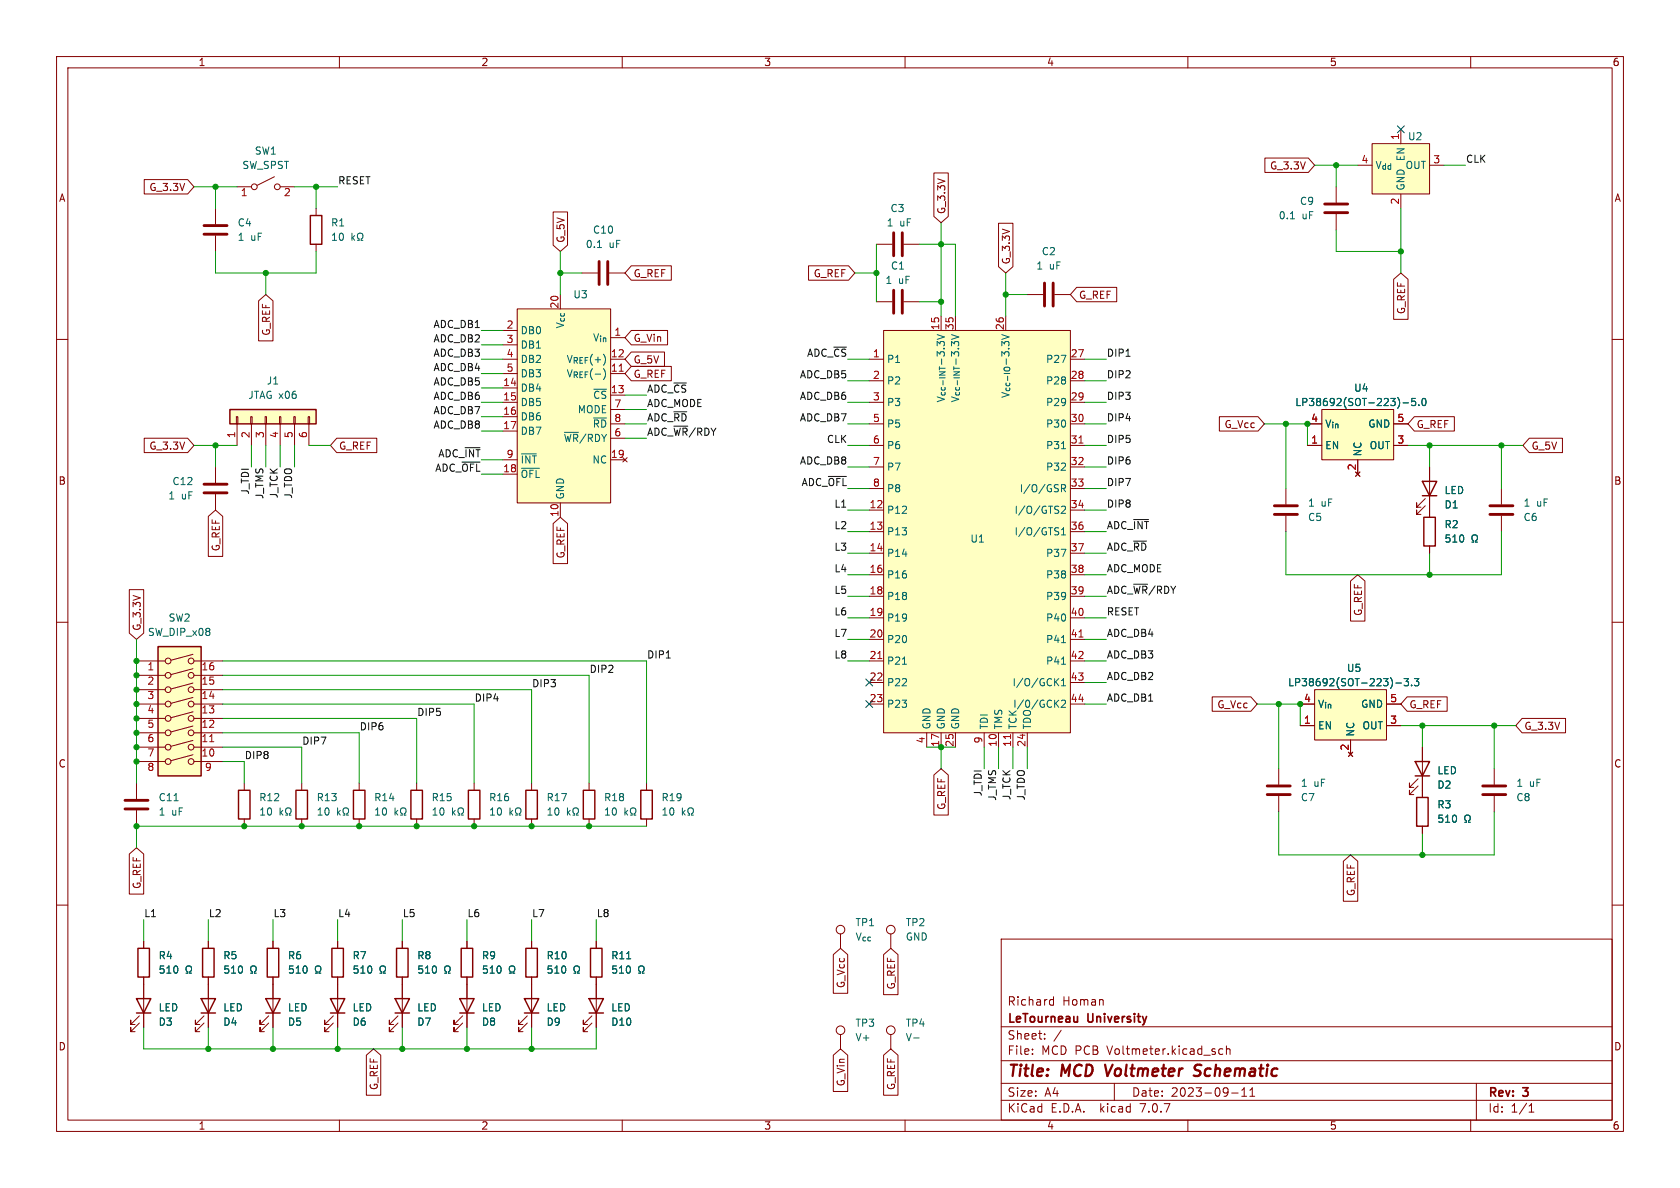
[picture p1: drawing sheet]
<svg xmlns="http://www.w3.org/2000/svg" width="297mm" height="210mm" viewBox="0 0 297 210" stroke-linecap="round" stroke-linejoin="round" font-family="sans-serif">
<g fill="none" stroke="#840000" stroke-width=".18">
<path d="M10 10h277v190h-277zM12 12h273v186h-273zM60 10v2M110 10v2M160 10v2M210 10v2M260 10v2M25.5 31.7h7.7l1.1 1.3-1.1 1.3h-7.7zM38.1 36.8v2.8M41.9 33h2.5M48.5 31.2l-3 1.6M49.5 33h2.6"/>
<path d="M55.9 36.8v1.3M97.8 37.5h2.5v5.8l-1.2 1.2-1.3-1.2zM165.1 30.6h2.5v7.7l-1.2 1.1-1.3-1.1zM176.5 39.5h2.6v7.6l-1.3 1.2-1.3-1.2zM223.6 27.9h7.7l1.1 1.3-1.1 1.3h-7.7zM236.2 33v2.8M236.2 37.8v2.8M240 29.2h2.6M242.6 25.4h10.1v8.9h-10.1zM247.6 22.9v2.5M247.6 34.3v2.5M252.7 29.2h2.6"/>
<path d="M10 60h2M38.1 41.7v2.8M45.7 53.2l1.3-1.1 1.3 1.1v7.1h-2.6zM55.9 43.2v1.3M88.9 58.4h2.5M91.4 54.6h16.5v34.3h-16.5zM99.1 52.1v2.5M102.9 48.3h2.8M107.7 48.3h2.8M107.9 59.7h2.6M111.6 58.4h6.4v2.6h-6.4l-1.1-1.3zM111.6 47h7.1v2.5h-7.1l-1.1-1.2z"/>
<path d="M142.9 47h7.1l1.1 1.3-1.1 1.2h-7.1zM154.9 43.2h2.8M154.9 53.3h2.8M156.2 58.4h33v71.1h-33zM159.8 43.2h2.8M159.8 53.3h2.8M166.4 55.9v2.5M168.9 55.9v2.5M177.8 55.9v2.5M181.6 52.1h2.8M186.4 52.1h2.8M190.3 50.8h7.1v2.5h-7.1l-1.1-1.2z"/>
<path d="M246.4 49.4l1.2-1.1 1.3 1.1v7.1h-2.5zM285 60h2M25.5 77.5h7.7l1.1 1.2-1.1 1.3h-7.7zM41.8 73.7h.2v1.2h-.2zM41.9 74.9v3.8M44.3 73.7h.3v1.2h-.3zM44.4 74.9v3.8M46.9 73.7h.2v1.2h-.2zM47 74.9v3.8M49.4 73.7h.3v1.2h-.3zM49.5 74.9v3.8M51.9 73.7h.3v1.2h-.3z"/>
<path d="M52.1 74.9v3.8M54.5 73.7h.2v1.2h-.2zM54.6 74.9v3.8M59.5 77.5h7.1v2.5h-7.1l-1.1-1.3zM88.9 63.5h2.5M88.9 71.1h2.5M88.9 66h2.5M88.9 68.6h2.5M88.9 73.7h2.5M88.9 76.2h2.5M88.9 61h2.5M107.9 63.5h2.6"/>
<path d="M107.9 74.9h2.6M107.9 66h2.6M107.9 69.9h2.6M107.9 77.5h2.6M107.9 72.4h2.6M111.6 64.8h7.1v2.5h-7.1l-1.1-1.3zM111.6 62.2h5.9v2.6h-5.9l-1.1-1.3zM153.7 63.5h2.5M153.7 67.3h2.5M153.7 71.1h2.5M153.7 74.9h2.5M153.7 78.7h2.5"/>
<path d="M189.2 63.5h2.6M189.2 67.3h2.6M189.2 71.1h2.6M189.2 74.9h2.6M189.2 78.7h2.6M215.6 73.7h6.8l1.1 1.2-1.1 1.3h-6.8zM231.1 74.9h2.6M231.1 78.7h2.6M233.7 72.4h12.7v8.9h-12.7zM246.4 74.9h2.5M246.4 78.7h2.5M250 73.7h7.1v2.5h-7.1l-1.1-1.3z"/>
<path d="M270.4 77.5h5.8v2.5h-5.8l-1.2-1.3zM36.8 91.3l1.3-1.1 1.3 1.1v7.1h-2.6zM38.1 82.6v2.7M38.1 87.4v2.8M88.9 83.8h2.5M88.9 81.3h2.5M97.8 92.6l1.3-1.2 1.2 1.2v7h-2.5zM99.1 88.9v2.5M107.9 81.3h2.6M110.1 80.9l.8 .8M110.9 80.9l-.8 .8M153.7 90.2h2.5"/>
<path d="M153.7 94h2.5M153.7 97.8h2.5M153.7 82.6h2.5M153.7 86.4h2.5M189.2 90.2h2.6M189.2 94h2.6M189.2 97.8h2.6M189.2 82.6h2.6M189.2 86.4h2.6M227.3 86.4v2.8M227.3 91.2v2.8M239.6 83.4l.8 .8"/>
<path d="M240 81.3v2.5M240.4 83.4l-.8 .8M252 89.4l-1.6 1.5v-.7v.7h.8M252 88.1l-1.6 1.6v-.8v.8h.8M252.7 82.6v8.8M252.7 96.5v1.3M265.4 86.4v2.8M265.4 91.2v2.8M10 110h2M22.9 104.2h2.5v7.7l-1.3 1.1-1.2-1.1zM24.1 116.8h5.1M24.1 119.4h5.1"/>
<path d="M34.1 118.2l-3.9 1.1M34.1 115.7l-3.9 1M34.3 116.8h5.1M34.3 119.4h5.1M153.7 101.6h2.5M153.7 105.4h2.5M153.7 109.2h2.5M153.7 113h2.5M153.7 116.8h2.5M189.2 101.6h2.6M189.2 105.4h2.6M189.2 109.2h2.6"/>
<path d="M189.2 113h2.6M189.2 116.8h2.6M238.8 102.7l1.2-1.1 1.3 1.1v7.1h-2.5zM285 110h2M24.1 124.5h5.1M24.1 138.4v2.8M24.1 132.1h5.1M24.1 129.5h5.1M24.1 127h5.1M24.1 121.9h5.1M24.1 134.6h5.1M34.1 133.4l-3.9 1.1"/>
<path d="M34.1 130.9l-3.9 1M34.1 128.3l-3.9 1.1M34.1 125.8l-3.9 1.1M34.1 123.3l-3.9 1M34.1 120.8l-3.9 1M34.3 124.5h5.1M34.3 132.1h5.1M34.3 129.5h5.1M34.3 127h5.1M34.3 121.9h5.1M34.3 134.6h5.1M43.2 138.4v1.3"/>
<path d="M53.3 138.4v1.3M63.5 138.4v1.3M73.7 138.4v1.3M83.8 138.4v1.3M94 138.4v1.3M104.1 138.4v1.3M114.3 138.4v1.3M153.7 120.7h2.5M153.7 124.5h2.5M163.8 129.5v2.6M165.1 137l1.3-1.1 1.2 1.1v7.1h-2.5zM166.4 129.5v2.6"/>
<path d="M168.9 129.5v2.6M174 129.5v2.6M176.5 129.5v2.6M179.1 129.5v2.6M181.6 129.5v2.6M189.2 120.7h2.6M189.2 124.5h2.6M214.3 123.2h6.8l1.1 1.3-1.1 1.2h-6.8zM226.1 135.9v2.8M229.9 124.5h2.5M229.9 128.3h2.5M232.4 121.9h12.7v8.9h-12.7z"/>
<path d="M238.4 133l.7 .7M238.8 130.8v2.6M239.1 133l-.7 .7M245.1 124.5h2.5M245.1 128.3h2.5M248.8 123.2h7v2.5h-7l-1.2-1.2zM250.7 138.9l-1.5 1.6v-.8v.8h.7M250.7 137.7l-1.5 1.5v-.8v.8h.7M251.5 132.1v8.9M264.2 135.9v2.8M269.1 127h7.7v2.5h-7.7l-1.1-1.2zM10 160h2"/>
<path d="M22.9 151l1.2-1.1 1.3 1.1v7.1h-2.5zM24.1 143.3v2.8M43.2 144.8v1.3M53.3 144.8v1.3M63.5 144.8v1.3M73.7 144.8v1.3M83.8 144.8v1.3M94 144.8v1.3M104.1 144.8v1.3M114.3 144.8v1.3M226.1 140.7v2.8M237.5 152.2l1.3-1.1 1.2 1.1v7.1h-2.5z"/>
<path d="M251.5 146.1v1.2M264.2 140.7v2.8M285 160h2M24.6 179.6l-1.5 1.5v-.8v.8h.8M25.4 166.4v1.2M25.4 172.7v8.9M36.1 179.6l-1.6 1.5v-.8v.8h.8M36.8 166.4v1.2M36.8 172.7v8.9M47.5 179.6l-1.5 1.5v-.8v.8h.7M48.3 166.4v1.2M48.3 172.7v8.9"/>
<path d="M58.9 179.6l-1.5 1.5v-.8v.8h.8M59.7 166.4v1.2M59.7 172.7v8.9M70.4 179.6l-1.6 1.5v-.8v.8h.8M71.1 166.4v1.2M71.1 172.7v8.9M81.8 179.6l-1.5 1.5v-.8v.8h.7M82.5 166.4v1.2M82.5 172.7v8.9M93.2 179.6l-1.5 1.5v-.8v.8h.8M94 166.4v1.2M94 172.7v8.9"/>
<path d="M104.6 179.6l-1.5 1.5v-.8v.8h.8M105.4 166.4v1.2M105.4 172.7v8.9M147.3 168.8l1.3-1.2 1.3 1.2v6.8h-2.6zM148.6 165.1v2.5M156.2 168.8l1.3-1.2 1.3 1.2v7h-2.6zM157.5 165.1v2.5M177 166h108v32h-108zM185.7 177.6h.5M185.7 176.8h.5M186.2 176.2v1.5M24.6 180.8l-1.5 1.6v-.8v.8h.8"/>
<path d="M36.1 180.8l-1.6 1.6v-.8v.8h.8M47.5 180.8l-1.5 1.6v-.8v.8h.7M58.9 180.8l-1.5 1.6v-.8v.8h.8M60 198v2M64.8 186.5l1.2-1.1 1.3 1.1v7.1h-2.5zM70.4 180.8l-1.6 1.6v-.8v.8h.8M81.8 180.8l-1.5 1.6v-.8v.8h.7M93.2 180.8l-1.5 1.6v-.8v.8h.8M104.6 180.8l-1.5 1.6v-.8v.8h.8M110 198v2M147.3 186.5l1.3-1.1 1.3 1.1v6.4h-2.6zM148.6 182.9v2.5"/>
<path d="M156.2 186.5l1.3-1.1 1.3 1.1v7.1h-2.6zM157.5 182.9v2.5M160 198v2M177 194.5h108M177 191.5h108M177 187.5h108M177 181.5h108M182.5 186.3v.1M182.5 185.5v.1M184.7 183.6v.1M184.7 182.8v.1M187.6 182.1l-1.3 2"/>
<path d="M197 191.5v3M210 198v2M216.2 185.5l-.5-.1-.2 .3v.4l.1 .2h.6M216.8 185.5l.2-.1 .4 .1 .1 .9M216.8 184.9v1.5M217.7 193.2h1.2M219.5 193.8h.9M219.5 192.7l.5-.4v1.5M221 193.8h.8M221 192.7l.4-.4v1.5M260 198v2M261 191.5v6.5"/>
<path d="M270.3 196.6h.9M270.3 195.5l.4-.4v1.5"/>
<circle cx="45" cy="33" r=".51"/>
<circle cx="49" cy="33" r=".51"/>
<circle cx="29.7" cy="119.4" r=".51"/>
<circle cx="29.7" cy="116.8" r=".51"/>
<circle cx="33.8" cy="116.8" r=".51"/>
<circle cx="33.8" cy="119.4" r=".51"/>
<circle cx="29.7" cy="124.5" r=".51"/>
<circle cx="29.7" cy="121.9" r=".51"/>
<circle cx="29.7" cy="127" r=".51"/>
<circle cx="29.7" cy="134.6" r=".51"/>
<circle cx="29.7" cy="129.5" r=".51"/>
<circle cx="29.7" cy="132.1" r=".51"/>
<circle cx="33.8" cy="124.5" r=".51"/>
<circle cx="33.8" cy="121.9" r=".51"/>
<circle cx="33.8" cy="127" r=".51"/>
<circle cx="33.8" cy="134.6" r=".51"/>
<circle cx="33.8" cy="132.1" r=".51"/>
<circle cx="33.8" cy="129.5" r=".51"/>
<circle cx="148.6" cy="164.3" r=".76"/>
<circle cx="157.5" cy="164.3" r=".76"/>
<circle cx="148.6" cy="182.1" r=".76"/>
<circle cx="157.5" cy="182.1" r=".76"/>
</g>
<path d="M195.4 188.2l.4 2M212.1 190a.85 .85 0 0 1-1.1 .1M212.1 188.2l-.7 .1a.46 .46 0 0 0-.2 .5 .46 .46 0 0 0 .3 .4l.6 .2" fill="none" stroke="#840000" stroke-width=".4"/>
<g fill="none" stroke="#840000" stroke-width=".51">
<path d="M36.1 39.9h4M234.2 37.6h4.1M234.2 36.1h4.1M36.1 41.4h4M105.9 46.2v4.1M107.4 46.2v4.1M158 41.1v4.1M158 51.3v4.1M159.5 41.1v4.1M159.5 51.3v4.1M184.7 50v4.1M186.2 50v4.1"/>
<path d="M36.1 87.1h4M36.1 85.6h4M225.3 90.9h4.1M225.3 89.4h4.1M263.4 90.9h4.1M263.4 89.4h4.1M224 138.9h4.1M262.1 138.9h4.1M22.1 143h4.1M22.1 141.5h4.1M224 140.5h4.1M262.1 140.5h4.1"/>
</g>
<g fill="none" stroke="#006464" stroke-width=".18">
<path d="M228.1 38.7h.8M62.2 41.2v1.3M62.3 42l.4 .5M62.7 41.6l-.5 .5M63.2 42.5h.3v-.3a.54 .54 0 0 1-.3-.7 .54 .54 0 0 1 .8-.2 .58 .58 0 0 1-.1 .9v.3h.3M105.6 43.8h.7M187.7 79.3h.7M248 71.2h1M250.2 70.4h-.6v.6l.1-.1 .5 .1 .1 .2-.1 .4-.2 .1-.4-.1M250.8 71.6v.1M251.5 70.6l.2-.2a.68 .68 0 0 1 .4 .7 .68 .68 0 0 1-.4 .6l-.2-.1-.1-.4zM92.2 82.8h3.2"/>
<path d="M92.2 80.2h2.6M186.9 94l.3 .2-.3 .4M187 93.3l.2 .1M187.7 86.3h.6l.1-.2-.1-.3-.6-.1v1.2M187.7 89.6l.4-.1 .3 .3-.8 .9h.8M187.7 94.6h.7M187.7 93.7l.3-.4v1.3M188 86.3l.4 .6M260.2 95.8h.3v-.2a.54 .54 0 0 1-.2-.8 .54 .54 0 0 1 .7-.2 .59 .59 0 0 1-.1 1v.2h.3M159.5 117.4h.8M187.2 120l-.8 .7M187.7 117.4h.7"/>
<path d="M187.7 113.6h.7M248.2 120h.8l-.4 .4 .4 .2v.5l-.2 .1-.6-.1M250 120h.8l-.4 .4 .4 .2v.5l-.2 .1-.6-.1M186.6 120.5l.6 .7M186.6 124.3l.6 .7M187.2 123.8l-.8 .7M187.7 123.9l.4-.1 .3 .3-.8 .9h.8M187.7 120.3l.3-.3v1.2M187.7 121.2h.7M246.8 120.7h.9M249.6 121.1v.1M30.8 141.5h.7"/>
<path d="M49.5 142.8v1.3M49.6 143.6l.4 .5M50 143.2l-.5 .5M50.5 144.1h.3v-.3a.54 .54 0 0 1-.3-.7 .54 .54 0 0 1 .8-.2 .58 .58 0 0 1-.1 .9v.3h.3M59.7 142.8v1.3M59.8 143.6l.4 .5M60.2 143.2l-.5 .5M60.6 144.1h.4v-.3a.54 .54 0 0 1-.3-.7 .54 .54 0 0 1 .7-.2 .58 .58 0 0 1-.1 .9v.3h.3M69.8 142.8v1.3M70 143.6l.3 .5M70.3 143.2l-.5 .5M70.8 144.1h.3v-.3a.54 .54 0 0 1-.3-.7 .54 .54 0 0 1 .8-.2 .58 .58 0 0 1-.1 .9v.3h.3"/>
<path d="M80 142.8v1.3M80.1 143.6l.4 .5M80.5 143.2l-.5 .5M81 144.1h.3v-.3a.54 .54 0 0 1-.3-.7 .54 .54 0 0 1 .8-.2 .58 .58 0 0 1-.2 .9v.3h.3M90.2 142.8v1.3M90.3 143.6l.3 .5M90.6 143.2l-.4 .5M91.1 144.1h.3v-.3a.54 .54 0 0 1-.2-.7 .54 .54 0 0 1 .7-.2 .58 .58 0 0 1-.1 .9v.3h.3M100.3 142.8v1.3M100.4 143.6l.4 .5M100.8 143.2l-.5 .5M101.3 144.1h.3v-.3a.54 .54 0 0 1-.3-.7 .54 .54 0 0 1 .8-.2 .58 .58 0 0 1-.1 .9v.3h.3"/>
<path d="M110.5 142.8v1.3M110.6 143.6l.4 .5M111 143.2l-.5 .5M111.4 144.1h.4v-.3a.54 .54 0 0 1-.3-.7 .54 .54 0 0 1 .7-.2 .58 .58 0 0 1-.1 .9v.3h.3M120.6 142.8v1.3M120.8 143.6l.3 .5M121.1 143.2l-.5 .5M121.6 144.1h.3v-.3a.54 .54 0 0 1-.3-.7 .54 .54 0 0 1 .8-.2 .58 .58 0 0 1-.1 .9v.3h.3M259 145.4h.3v-.3a.54 .54 0 0 1-.3-.7 .54 .54 0 0 1 .7-.2 .59 .59 0 0 1-.1 .9v.3h.3M32.9 172h.3v-.2a.54 .54 0 0 1-.3-.8 .54 .54 0 0 1 .8-.2 .58 .58 0 0 1-.1 1v.2h.3M44.3 172h.3v-.2a.54 .54 0 0 1-.2-.8 .54 .54 0 0 1 .7-.2 .58 .58 0 0 1-.1 1v.2h.3M55.7 172h.4v-.2a.54 .54 0 0 1-.3-.8 .54 .54 0 0 1 .7-.2 .58 .58 0 0 1-.1 1v.2h.3"/>
<path d="M67.2 172h.3v-.2a.54 .54 0 0 1-.3-.8 .54 .54 0 0 1 .8-.2 .58 .58 0 0 1-.2 1v.2h.3M78.6 172h.3v-.2a.54 .54 0 0 1-.3-.8 .54 .54 0 0 1 .8-.2 .58 .58 0 0 1-.1 1v.2h.3M90 172h.3v-.2a.54 .54 0 0 1-.2-.8 .54 .54 0 0 1 .7-.2 .58 .58 0 0 1-.1 1v.2h.3M101.5 172h.3v-.2a.54 .54 0 0 1-.3-.8 .54 .54 0 0 1 .8-.2 .58 .58 0 0 1-.2 1v.2h.3M110.8 169.5h.7M112.9 172h.3v-.2a.54 .54 0 0 1-.3-.8 .54 .54 0 0 1 .8-.2 .58 .58 0 0 1-.1 1v.2h.3M161.5 183.5h1"/>
</g>
<g fill="#ffffc2" stroke="#ffffc2" stroke-width=".18">
<path d="M156.2 58.4h33v71.1h-33z"/>
<path d="M27.9 114.3h7.7v22.9h-7.7z"/>
<path d="M232.4 121.9h12.7v8.9h-12.7z"/>
<path d="M40.6 72.4h15.3v2.5h-15.3z"/>
<path d="M91.4 54.6h16.5v34.3h-16.5z"/>
<path d="M242.6 25.4h10.1v8.9h-10.1z"/>
<path d="M233.7 72.4h12.7v8.9h-12.7z"/>
</g>
<path d="M109.5 65.6h.7M190.7 78.3h.8M155.2 116.4h.7M190.7 112.6h.8M37.1 131.1h.7M178.7 129.8v.8" fill="none" stroke="#a90000" stroke-width=".18"/>
<g fill="none" stroke="#840000" stroke-width=".25">
<path d="M54.9 38.1h2v5.1h-2zM40.6 72.4h15.3v2.5h-15.3zM251.5 85.1h2.5l-1.3 2.5zM251.5 87.6h2.5M251.7 91.4h2v5.1h-2zM27.9 114.3h7.7v22.9h-7.7zM42.2 139.7h2v5.1h-2zM52.3 139.7h2.1v5.1h-2.1zM62.5 139.7h2v5.1h-2zM72.6 139.7h2.1v5.1h-2.1zM82.8 139.7h2v5.1h-2zM93 139.7h2v5.1h-2z"/>
<path d="M103.1 139.7h2.1v5.1h-2.1zM113.3 139.7h2v5.1h-2zM250.2 134.6h2.5l-1.2 2.6zM250.2 137.2h2.5M250.4 141h2.1v5.1h-2.1zM24.1 176.5h2.6l-1.3 2.6zM24.1 179.1h2.6M24.4 167.6h2v5.1h-2zM35.6 176.5h2.5l-1.3 2.6zM35.6 179.1h2.5M35.8 167.6h2v5.1h-2zM47 176.5h2.5l-1.2 2.6z"/>
<path d="M47 179.1h2.5M47.2 167.6h2.1v5.1h-2.1zM58.4 176.5h2.6l-1.3 2.6zM58.4 179.1h2.6M58.7 167.6h2v5.1h-2zM69.8 176.5h2.6l-1.3 2.6zM69.8 179.1h2.6M70.1 167.6h2v5.1h-2zM81.3 176.5h2.5l-1.3 2.6zM81.3 179.1h2.5M81.5 167.6h2.1v5.1h-2.1zM92.7 176.5h2.5l-1.2 2.6z"/>
<path d="M92.7 179.1h2.5M93 167.6h2v5.1h-2zM104.1 176.5h2.6l-1.3 2.6zM104.1 179.1h2.6M104.4 167.6h2v5.1h-2z"/>
</g>
<path d="M199.1 63h.7M81.7 81.7h3.2M146.4 84.2h3.2M117.8 116.3h.7" fill="none" stroke="#0f0f0f" stroke-width=".18"/>
<g fill="none" stroke="#009600" stroke-width=".18">
<path d="M34.3 33h7.6M38.1 33v3.8M52.1 33h7.6M55.9 33v3.8M166.4 39.4v16.5M232.4 29.2h7.6M236.2 29.2v3.8M247.6 36.8v11.5M255.3 29.2h3.8M38.1 44.5v3.8h17.8v-3.8M47 48.3v3.8M85.1 58.4h3.8"/>
<path d="M99.1 48.3h3.8M99.1 44.5v7.6M151.1 48.3h3.8M154.9 43.2v10.1M162.6 43.2h6.3v12.7M162.6 53.3h3.8M177.8 48.3v7.6M177.8 52.1h3.8M236.2 40.6v3.9h11.4M34.3 78.7h7.6M38.1 78.7v3.9M44.4 78.7v3.9"/>
<path d="M47 78.7v3.9M49.5 78.7v3.9M52.1 78.7v3.9M54.6 78.7h3.8M85.1 63.5h3.8M85.1 66h3.8M85.1 71.1h3.8M85.1 68.6h3.8M85.1 76.2h3.8M85.1 73.7h3.8M85.1 61h3.8M110.5 74.9h3.8"/>
<path d="M110.5 77.5h3.8M110.5 69.9h3.8M110.5 72.4h3.8M149.9 63.5h3.8M149.9 71.1h3.8M149.9 74.9h3.8M149.9 78.7h3.8M149.9 67.3h3.8M191.8 63.5h3.8M191.8 71.1h3.8M191.8 74.9h3.8M191.8 78.7h3.8"/>
<path d="M191.8 67.3h3.8M223.5 74.9h7.6v3.8M227.3 74.9v11.5M248.9 78.7h20.3M252.7 78.7v3.9M265.4 78.7v7.7M85.1 81.3h3.8M85.1 83.8h3.8M149.9 97.8h3.8M149.9 86.4h3.8M149.9 82.6h3.8M149.9 94h3.8"/>
<path d="M149.9 90.2h3.8M191.8 97.8h3.8M191.8 86.4h3.8M191.8 82.6h3.8M191.8 94h3.8M191.8 90.2h3.8M227.3 94v7.6h38.1v-7.6M252.7 97.8v3.8M24.1 113v25.4M39.4 116.8h74.9v21.6M39.4 119.4h64.7v19M149.9 101.6h3.8"/>
<path d="M149.9 105.4h3.8M149.9 116.8h3.8M149.9 113h3.8M149.9 109.2h3.8M191.8 101.6h3.8M191.8 105.4h3.8M191.8 116.8h3.8M191.8 113h3.8M191.8 109.2h3.8M39.4 127h34.3v11.4M39.4 121.9h54.6v16.5M39.4 124.5h44.4v13.9"/>
<path d="M39.4 129.5h24.1v8.9M39.4 132.1h13.9v6.3M39.4 134.6h3.8v3.8M163.8 132.1h5.1M166.4 132.1v3.8M174 132.1v3.8M176.5 132.1v3.8M179.1 132.1v3.8M181.6 132.1v3.8M191.8 124.5h3.8M191.8 120.7h3.8M222.2 124.5h7.7v3.8"/>
<path d="M226.1 124.5v11.4M247.6 128.3h20.4M251.5 128.3v3.8M264.2 128.3v7.6M114.3 146.1h-90.2v3.8M226.1 143.5v7.6h38.1v-7.6M251.5 147.3v3.8M25.4 162.6v3.8M36.8 162.6v3.8M48.3 162.6v3.8M59.7 162.6v3.8M71.1 162.6v3.8"/>
<path d="M82.5 162.6v3.8M94 162.6v3.8M105.4 162.6v3.8M25.4 181.6v3.8h80v-3.8M36.8 181.6v3.8M48.3 181.6v3.8M59.7 181.6v3.8M71.1 181.6v3.8M82.5 181.6v3.8M94 181.6v3.8"/>
</g>
<path d="M247 22.3l1.3 1.2M248.3 22.3l-1.3 1.2M153.1 123.9l1.2 1.2M153.1 120l1.2 1.3M154.3 123.9l-1.2 1.2M154.3 120l-1.2 1.3" fill="none" stroke="#000084" stroke-width=".18"/>
<g fill="#009600" stroke="#009600" stroke-width=".18">
<circle cx="36.8" cy="185.4" r=".46"/>
<circle cx="24.1" cy="134.6" r=".46"/>
<circle cx="24.1" cy="132.1" r=".46"/>
<circle cx="48.3" cy="185.4" r=".46"/>
<circle cx="24.1" cy="146.1" r=".46"/>
<circle cx="38.1" cy="33" r=".46"/>
<circle cx="99.1" cy="48.3" r=".46"/>
<circle cx="47" cy="48.3" r=".46"/>
<circle cx="55.9" cy="33" r=".46"/>
<circle cx="83.8" cy="146.1" r=".46"/>
<circle cx="73.7" cy="146.1" r=".46"/>
<circle cx="94" cy="146.1" r=".46"/>
<circle cx="53.3" cy="146.1" r=".46"/>
<circle cx="43.2" cy="146.1" r=".46"/>
<circle cx="63.5" cy="146.1" r=".46"/>
<circle cx="24.1" cy="124.5" r=".46"/>
<circle cx="24.1" cy="119.4" r=".46"/>
<circle cx="24.1" cy="121.9" r=".46"/>
<circle cx="24.1" cy="116.8" r=".46"/>
<circle cx="38.1" cy="78.7" r=".46"/>
<circle cx="24.1" cy="127" r=".46"/>
<circle cx="24.1" cy="129.5" r=".46"/>
<circle cx="82.5" cy="185.4" r=".46"/>
<circle cx="94" cy="185.4" r=".46"/>
<circle cx="71.1" cy="185.4" r=".46"/>
<circle cx="59.7" cy="185.4" r=".46"/>
<circle cx="247.6" cy="44.5" r=".46"/>
<circle cx="236.2" cy="29.2" r=".46"/>
<circle cx="227.3" cy="74.9" r=".46"/>
<circle cx="231.1" cy="74.9" r=".46"/>
<circle cx="252.7" cy="78.7" r=".46"/>
<circle cx="265.4" cy="78.7" r=".46"/>
<circle cx="166.4" cy="53.3" r=".46"/>
<circle cx="154.9" cy="48.3" r=".46"/>
<circle cx="177.8" cy="52.1" r=".46"/>
<circle cx="166.4" cy="43.2" r=".46"/>
<circle cx="229.9" cy="124.5" r=".46"/>
<circle cx="226.1" cy="124.5" r=".46"/>
<circle cx="251.5" cy="128.3" r=".46"/>
<circle cx="252.7" cy="101.6" r=".46"/>
<circle cx="264.2" cy="128.3" r=".46"/>
<circle cx="251.5" cy="151.1" r=".46"/>
<circle cx="104.1" cy="146.1" r=".46"/>
<circle cx="166.4" cy="132.1" r=".46"/>
</g>
<g font-size="2.8" fill="#840000">
<text x="178" y="190.9">Title:</text>
<text x="187.7" y="190.9">MCD</text>
<text x="196.3" y="190.9">Voltmeter</text>
<text x="212.8" y="190.9">Schematic</text>
</g>
<g font-size="2.1" fill="#840000">
<text x="178" y="178">Richard</text>
<text x="187.8" y="178">Homan</text>
<text x="178" y="184">Sheet:</text>
<text x="178" y="181.2">LeTourneau</text>
<text x="192.4" y="181.2">University</text>
<text x="178" y="186.7">File:</text>
<text x="184.1" y="186.7">MCD PCB</text>
<text x="195.9" y="186.7">Voltmeter.kicad_sch</text>
<text x="178" y="196.9">KiCad</text>
<text x="178" y="194.1">Size:</text>
<text x="184.7" y="194.1">A4</text>
<text x="185.7" y="196.9">E.D.A.</text>
<text x="194.6" y="196.9">kicad</text>
<text x="200" y="194.1">Date:</text>
<text x="201.8" y="196.9">7.0.7</text>
<text x="207" y="194.1">2023-09-11</text>
<text x="263" y="194.3">Rev:</text>
<text x="263" y="196.9">Id:</text>
<text x="267.1" y="196.9">1/1</text>
<text x="269.4" y="194.3">3</text>
</g>
<g font-size="1.8" fill="#840000">
<text x="35" y="11.9">1</text>
<text x="85" y="11.9">2</text>
<text x="135" y="11.9">3</text>
<text x="185" y="11.9">4</text>
<text x="235" y="11.9">5</text>
<text x="285" y="11.9">6</text>
<text x="10.3" y="35.9">A</text>
<text x="26.3" y="34">G_3.3V</text>
<text x="224.4" y="30.2">G_3.3V</text>
<text x="285.3" y="35.9">A</text>
<text x="167.3" y="37.9" transform="rotate(-90 167.3 37.9)">G_3.3V</text>
<text x="100" y="43" transform="rotate(-90 100 43)">G_5V</text>
<text x="178.8" y="46.8" transform="rotate(-90 178.8 46.8)">G_3.3V</text>
<text x="111.9" y="49.2">G_REF</text>
<text x="143.8" y="49.2">G_REF</text>
<text x="190.7" y="53">G_REF</text>
<text x="47.9" y="59.4" transform="rotate(-90 47.9 59.4)">G_REF</text>
<text x="248.6" y="55.6" transform="rotate(-90 248.6 55.6)">G_REF</text>
<text x="111.9" y="60.6">G_Vin</text>
<text x="111.9" y="64.5">G_5V</text>
<text x="111.9" y="67">G_REF</text>
<text x="216.4" y="75.9">G_Vcc</text>
<text x="250.3" y="75.9">G_REF</text>
<text x="26.3" y="79.7">G_3.3V</text>
<text x="59.8" y="79.7">G_REF</text>
<text x="270.7" y="79.7">G_5V</text>
<text x="10.3" y="85.9">B</text>
<text x="285.3" y="85.9">B</text>
<text x="39.1" y="97.5" transform="rotate(-90 39.1 97.5)">G_REF</text>
<text x="100" y="98.8" transform="rotate(-90 100 98.8)">G_REF</text>
<text x="25.1" y="111.6" transform="rotate(-90 25.1 111.6)">G_3.3V</text>
<text x="241" y="109" transform="rotate(-90 241 109)">G_REF</text>
<text x="215.1" y="125.4">G_Vcc</text>
<text x="249.1" y="125.4">G_REF</text>
<text x="269.4" y="129.2">G_3.3V</text>
<text x="10.3" y="135.9">C</text>
<text x="285.3" y="135.9">C</text>
<text x="167.3" y="143.3" transform="rotate(-90 167.3 143.3)">G_REF</text>
<text x="25.1" y="157.2" transform="rotate(-90 25.1 157.2)">G_REF</text>
<text x="239.7" y="158.5" transform="rotate(-90 239.7 158.5)">G_REF</text>
<text x="149.5" y="174.8" transform="rotate(-90 149.5 174.8)">G_Vcc</text>
<text x="158.4" y="175" transform="rotate(-90 158.4 175)">G_REF</text>
<text x="10.3" y="185.9">D</text>
<text x="285.3" y="185.9">D</text>
<text x="67" y="192.8" transform="rotate(-90 67 192.8)">G_REF</text>
<text x="149.5" y="192.1" transform="rotate(-90 149.5 192.1)">G_Vin</text>
<text x="158.4" y="192.8" transform="rotate(-90 158.4 192.8)">G_REF</text>
<text x="35" y="199.9">1</text>
<text x="85" y="199.9">2</text>
<text x="135" y="199.9">3</text>
<text x="185" y="199.9">4</text>
<text x="235" y="199.9">5</text>
<text x="285" y="199.9">6</text>
</g>
<g font-size="1.8" fill="#006464">
<text x="45" y="27.5">SW1</text>
<text x="248.5" y="28.6" transform="rotate(-90 248.5 28.6)">EN</text>
<text x="248.8" y="25">U2</text>
<text x="42.7" y="30.1">SW_SPST</text>
<text x="243.1" y="30.1">V_{dd}OUT</text>
<text x="248.5" y="33.8" transform="rotate(-90 248.5 33.8)">GND</text>
<text x="41.9" y="40.2">C4</text>
<text x="58.4" y="40.2">R1</text>
<text x="104.7" y="41.5">C10</text>
<text x="156.7" y="40.2">1</text>
<text x="157.3" y="37.7">C3</text>
<text x="159" y="40.2">uF</text>
<text x="226" y="39">0.1</text>
<text x="229.7" y="36.4">C9</text>
<text x="230.2" y="39">uF</text>
<text x="41.9" y="42.8">1</text>
<text x="44.3" y="42.8">uF</text>
<text x="58.4" y="42.8">10</text>
<text x="103.5" y="44">0.1</text>
<text x="107.7" y="44">uF</text>
<text x="157.4" y="47.9">C1</text>
<text x="183.1" y="47.9">1</text>
<text x="184.1" y="45.3">C2</text>
<text x="185.5" y="47.9">uF</text>
<text x="101.3" y="52.9">U3</text>
<text x="156.4" y="50.4">1</text>
<text x="158.8" y="50.4">uF</text>
<text x="91.9" y="59.3">DB0</text>
<text x="99.9" y="58.2" transform="rotate(-90 99.9 58.2)">V_{cc}</text>
<text x="91.9" y="61.8">DB1</text>
<text x="91.9" y="64.4">DB2</text>
<text x="100.1" y="64.4">V_{REF}(+)</text>
<text x="104.7" y="60.6">V_{in}</text>
<text x="156.7" y="64.4">P1</text>
<text x="184.8" y="64.4">P27</text>
<text x="43.8" y="70.7">JTAG x06</text>
<text x="47.1" y="68.2">J1</text>
<text x="91.9" y="69.4">DB4</text>
<text x="91.9" y="72">DB5</text>
<text x="91.9" y="66.9">DB3</text>
<text x="100.1" y="66.9">V_{REF}(-)</text>
<text x="104.8" y="70.7">~{CS}</text>
<text x="156.7" y="68.2">P2</text>
<text x="156.7" y="72">P3</text>
<text x="167.2" y="71.2" transform="rotate(-90 167.2 71.2)">V_{cc-INT}-3.3V</text>
<text x="169.8" y="71.2" transform="rotate(-90 169.8 71.2)">V_{cc-INT}-3.3V</text>
<text x="178.7" y="70.5" transform="rotate(-90 178.7 70.5)">V_{cc-IO}-3.3V</text>
<text x="184.8" y="68.2">P28</text>
<text x="184.8" y="72">P29</text>
<text x="228.9" y="72">LP38692(SOT-223)-5.0</text>
<text x="239.3" y="69.4">U4</text>
<text x="91.9" y="74.5">DB6</text>
<text x="91.9" y="77.1">DB7</text>
<text x="102" y="73.3">MODE</text>
<text x="104.7" y="75.8">~{RD}</text>
<text x="156.7" y="75.8">P5</text>
<text x="184.8" y="75.8">P30</text>
<text x="234.2" y="75.8">V_{in}</text>
<text x="241.8" y="75.8">GND</text>
<text x="91.9" y="82.1">~{INT}</text>
<text x="99.6" y="78.3">~{WR}/RDY</text>
<text x="104.6" y="82.1">NC</text>
<text x="156.7" y="79.6">P6</text>
<text x="156.7" y="83.4">P7</text>
<text x="184.8" y="79.6">P31</text>
<text x="184.8" y="83.4">P32</text>
<text x="234.2" y="79.6">EN</text>
<text x="240.9" y="80.8" transform="rotate(-90 240.9 80.8)">NC</text>
<text x="242" y="79.6">OUT</text>
<text x="29.7" y="88.5">1</text>
<text x="30.4" y="86">C12</text>
<text x="32" y="88.5">uF</text>
<text x="91.9" y="84.7">~{OFL}</text>
<text x="99.9" y="88.4" transform="rotate(-90 99.9 88.4)">GND</text>
<text x="156.7" y="87.2">P8</text>
<text x="180.2" y="87.2">I/O/GSR</text>
<text x="231.1" y="89.8">1</text>
<text x="233.5" y="89.8">uF</text>
<text x="255.3" y="87.5">LED</text>
<text x="269.3" y="89.8">1</text>
<text x="271.6" y="89.8">uF</text>
<text x="156.7" y="91">P12</text>
<text x="156.7" y="94.8">P13</text>
<text x="179.3" y="91">I/O/GTS2</text>
<text x="179.3" y="94.8">I/O/GTS1</text>
<text x="231.1" y="92.3">C5</text>
<text x="255.3" y="90.1">D1</text>
<text x="255.3" y="93.6">R2</text>
<text x="269.3" y="92.3">C6</text>
<text x="156.7" y="98.7">P14</text>
<text x="171.5" y="96.1">U1</text>
<text x="184.8" y="98.7">P37</text>
<text x="255.3" y="96.1">510</text>
<text x="156.7" y="102.5">P16</text>
<text x="156.7" y="106.3">P18</text>
<text x="184.8" y="102.5">P38</text>
<text x="184.8" y="106.3">P39</text>
<text x="26.1" y="112.6">SW_DIP_x08</text>
<text x="29.7" y="110.1">SW2</text>
<text x="156.7" y="110.1">P19</text>
<text x="156.7" y="113.9">P20</text>
<text x="184.8" y="110.1">P40</text>
<text x="184.8" y="113.9">P41</text>
<text x="156.7" y="117.7">P21</text>
<text x="184.8" y="117.7">P41</text>
<text x="238" y="119">U5</text>
<text x="156.7" y="121.5">P22</text>
<text x="156.7" y="125.3">P23</text>
<text x="178.9" y="121.5">I/O/GCK1</text>
<text x="179" y="125.3">I/0/GCK2</text>
<text x="227.6" y="121.5">LP38692(SOT-223)-3.3</text>
<text x="232.9" y="125.3">V_{in}</text>
<text x="240.5" y="125.3">GND</text>
<text x="164.7" y="129" transform="rotate(-90 164.7 129)">GND</text>
<text x="167.2" y="129" transform="rotate(-90 167.2 129)">GND</text>
<text x="169.8" y="129" transform="rotate(-90 169.8 129)">GND</text>
<text x="174.9" y="129" transform="rotate(-90 174.9 129)">TDI</text>
<text x="177.4" y="129" transform="rotate(-90 177.4 129)">TMS</text>
<text x="179.9" y="129" transform="rotate(-90 179.9 129)">TCK</text>
<text x="182.5" y="129" transform="rotate(-90 182.5 129)">TDO</text>
<text x="232.9" y="129.1">EN</text>
<text x="239.6" y="130.3" transform="rotate(-90 239.6 130.3)">NC</text>
<text x="240.8" y="129.1">OUT</text>
<text x="254" y="137.1">LED</text>
<text x="27.9" y="141.8">C11</text>
<text x="45.7" y="141.8">R12</text>
<text x="55.9" y="141.8">R13</text>
<text x="66" y="141.8">R14</text>
<text x="76.2" y="141.8">R15</text>
<text x="86.4" y="141.8">R16</text>
<text x="96.5" y="141.8">R17</text>
<text x="106.7" y="141.8">R18</text>
<text x="116.8" y="141.8">R19</text>
<text x="229.9" y="141.8">C7</text>
<text x="229.9" y="139.3">1</text>
<text x="232.3" y="139.3">uF</text>
<text x="254" y="139.6">D2</text>
<text x="254" y="143.1">R3</text>
<text x="268" y="141.8">C8</text>
<text x="268" y="139.3">1</text>
<text x="270.4" y="139.3">uF</text>
<text x="27.9" y="144.4">1</text>
<text x="30.3" y="144.4">uF</text>
<text x="45.7" y="144.4">10</text>
<text x="55.9" y="144.4">10</text>
<text x="66" y="144.4">10</text>
<text x="76.2" y="144.4">10</text>
<text x="86.4" y="144.4">10</text>
<text x="96.5" y="144.4">10</text>
<text x="106.7" y="144.4">10</text>
<text x="116.8" y="144.4">10</text>
<text x="254" y="145.6">510</text>
<text x="151.1" y="163.9">TP1</text>
<text x="151.1" y="166.5">V_{cc}</text>
<text x="160" y="163.9">TP2</text>
<text x="160" y="166.5">GND</text>
<text x="27.9" y="169.8">R4</text>
<text x="27.9" y="172.3">510</text>
<text x="39.4" y="169.8">R5</text>
<text x="39.4" y="172.3">510</text>
<text x="50.8" y="169.8">R6</text>
<text x="50.8" y="172.3">510</text>
<text x="62.2" y="169.8">R7</text>
<text x="62.2" y="172.3">510</text>
<text x="73.7" y="169.8">R8</text>
<text x="73.7" y="172.3">510</text>
<text x="85.1" y="169.8">R9</text>
<text x="85.1" y="172.3">510</text>
<text x="96.5" y="172.3">510</text>
<text x="96.5" y="169.8">R10</text>
<text x="108" y="172.3">510</text>
<text x="108" y="169.8">R11</text>
<text x="27.9" y="179">LED</text>
<text x="39.4" y="179">LED</text>
<text x="50.8" y="179">LED</text>
<text x="62.2" y="179">LED</text>
<text x="73.7" y="179">LED</text>
<text x="85.1" y="179">LED</text>
<text x="96.5" y="179">LED</text>
<text x="108" y="179">LED</text>
<text x="27.9" y="181.5">D3</text>
<text x="39.4" y="181.5">D4</text>
<text x="50.8" y="181.5">D5</text>
<text x="62.2" y="181.5">D6</text>
<text x="73.7" y="181.5">D7</text>
<text x="85.1" y="181.5">D8</text>
<text x="96.5" y="181.5">D9</text>
<text x="108" y="181.5">D10</text>
<text x="151.1" y="181.7">TP3</text>
<text x="151.1" y="184.3">V+</text>
<text x="160" y="181.7">TP4</text>
<text x="160" y="184.3">V-</text>
</g>
<g font-size="1.8" fill="#a90000">
<text x="240.6" y="29">4</text>
<text x="247.4" y="24.8" transform="rotate(-90 247.4 24.8)">1</text>
<text x="253.3" y="29">3</text>
<text x="42.5" y="35">1</text>
<text x="50.1" y="35">2</text>
<text x="247.4" y="36.3" transform="rotate(-90 247.4 36.3)">2</text>
<text x="89.5" y="58.2">2</text>
<text x="98.8" y="54.7" transform="rotate(-90 98.8 54.7)">20</text>
<text x="108.5" y="59.4">1</text>
<text x="166.1" y="58.5" transform="rotate(-90 166.1 58.5)">15</text>
<text x="168.7" y="58.5" transform="rotate(-90 168.7 58.5)">35</text>
<text x="177.5" y="58.5" transform="rotate(-90 177.5 58.5)">26</text>
<text x="89.5" y="60.7">3</text>
<text x="89.5" y="63.2">4</text>
<text x="89.5" y="65.8">5</text>
<text x="107.9" y="65.8">11</text>
<text x="107.9" y="63.2">12</text>
<text x="154.2" y="63.2">1</text>
<text x="189.2" y="63.2">27</text>
<text x="88.9" y="68.3">14</text>
<text x="88.9" y="70.9">15</text>
<text x="107.9" y="69.6">13</text>
<text x="154.2" y="67.1">2</text>
<text x="154.2" y="70.9">3</text>
<text x="189.2" y="67.1">28</text>
<text x="189.2" y="70.9">29</text>
<text x="41.7" y="77.5" transform="rotate(-90 41.7 77.5)">1</text>
<text x="44.2" y="77.5" transform="rotate(-90 44.2 77.5)">2</text>
<text x="46.7" y="77.5" transform="rotate(-90 46.7 77.5)">3</text>
<text x="49.3" y="77.5" transform="rotate(-90 49.3 77.5)">4</text>
<text x="51.8" y="77.5" transform="rotate(-90 51.8 77.5)">5</text>
<text x="54.4" y="77.5" transform="rotate(-90 54.4 77.5)">6</text>
<text x="88.9" y="73.4">16</text>
<text x="88.9" y="75.9">17</text>
<text x="108.5" y="77.2">6</text>
<text x="108.5" y="72.1">7</text>
<text x="108.5" y="74.7">8</text>
<text x="154.2" y="74.7">5</text>
<text x="189.2" y="74.7">30</text>
<text x="231.7" y="74.7">4</text>
<text x="246.9" y="74.7">5</text>
<text x="88.9" y="83.6">18</text>
<text x="89.5" y="81">9</text>
<text x="107.9" y="81">19</text>
<text x="154.2" y="78.5">6</text>
<text x="154.2" y="82.3">7</text>
<text x="189.2" y="78.5">31</text>
<text x="189.2" y="82.3">32</text>
<text x="231.7" y="78.5">1</text>
<text x="239.8" y="83.3" transform="rotate(-90 239.8 83.3)">2</text>
<text x="246.9" y="78.5">3</text>
<text x="153.6" y="89.9">12</text>
<text x="154.2" y="86.1">8</text>
<text x="189.2" y="86.1">33</text>
<text x="189.2" y="89.9">34</text>
<text x="98.8" y="91.5" transform="rotate(-90 98.8 91.5)">10</text>
<text x="153.6" y="93.7">13</text>
<text x="189.2" y="93.7">36</text>
<text x="153.6" y="97.5">14</text>
<text x="153.6" y="101.3">16</text>
<text x="189.2" y="97.5">37</text>
<text x="189.2" y="101.3">38</text>
<text x="153.6" y="105.2">18</text>
<text x="189.2" y="105.2">39</text>
<text x="153.6" y="109">19</text>
<text x="153.6" y="112.8">20</text>
<text x="189.2" y="109">40</text>
<text x="189.2" y="112.8">41</text>
<text x="26" y="118.8">1</text>
<text x="35.5" y="118.8">16</text>
<text x="153.6" y="116.6">21</text>
<text x="189.2" y="116.6">42</text>
<text x="26" y="121.4">2</text>
<text x="26" y="123.9">3</text>
<text x="35.5" y="123.9">14</text>
<text x="35.5" y="121.4">15</text>
<text x="153.6" y="120.4">22</text>
<text x="153.6" y="124.2">23</text>
<text x="189.2" y="120.4">43</text>
<text x="189.2" y="124.2">44</text>
<text x="230.4" y="124.2">4</text>
<text x="245.7" y="124.2">5</text>
<text x="26" y="126.4">4</text>
<text x="26" y="129">5</text>
<text x="26" y="131.5">6</text>
<text x="35.5" y="131.5">11</text>
<text x="35.5" y="129">12</text>
<text x="35.5" y="126.4">13</text>
<text x="163.6" y="131.5" transform="rotate(-90 163.6 131.5)">4</text>
<text x="173.7" y="131.5" transform="rotate(-90 173.7 131.5)">9</text>
<text x="230.4" y="128">1</text>
<text x="245.7" y="128">3</text>
<text x="26" y="134.1">7</text>
<text x="26" y="136.6">8</text>
<text x="35.5" y="134.1">10</text>
<text x="36.1" y="136.6">9</text>
<text x="166.1" y="132.1" transform="rotate(-90 166.1 132.1)">17</text>
<text x="168.7" y="132.1" transform="rotate(-90 168.7 132.1)">25</text>
<text x="176.3" y="132.1" transform="rotate(-90 176.3 132.1)">10</text>
<text x="178.8" y="132.1" transform="rotate(-90 178.8 132.1)">11</text>
<text x="181.4" y="132.1" transform="rotate(-90 181.4 132.1)">24</text>
<text x="238.5" y="132.8" transform="rotate(-90 238.5 132.8)">2</text>
</g>
<g font-size="1.8" fill="#0f0f0f">
<text x="259.1" y="28.9">CLK</text>
<text x="59.7" y="32.7">RESET</text>
<text x="76.5" y="58.1">ADC_DB1</text>
<text x="76.5" y="60.6">ADC_DB2</text>
<text x="76.5" y="65.7">ADC_DB4</text>
<text x="76.5" y="63.2">ADC_DB3</text>
<text x="142.6" y="63.2">ADC_~{CS}</text>
<text x="195.6" y="63.2">DIP1</text>
<text x="76.5" y="70.8">ADC_DB6</text>
<text x="76.5" y="68.2">ADC_DB5</text>
<text x="114.3" y="69.5">ADC_~{CS}</text>
<text x="141.3" y="67">ADC_DB5</text>
<text x="141.3" y="70.8">ADC_DB6</text>
<text x="195.6" y="70.8">DIP3</text>
<text x="195.6" y="67">DIP2</text>
<text x="76.5" y="75.9">ADC_DB8</text>
<text x="76.5" y="73.3">ADC_DB7</text>
<text x="114.3" y="77.1">ADC_~{WR}/RDY</text>
<text x="114.3" y="74.6">ADC_~{RD}</text>
<text x="114.3" y="72">ADC_MODE</text>
<text x="141.3" y="74.6">ADC_DB7</text>
<text x="195.6" y="74.6">DIP4</text>
<text x="76.8" y="83.5">ADC_~{OFL}</text>
<text x="77.4" y="80.9">ADC_~{INT}</text>
<text x="141.3" y="82.2">ADC_DB8</text>
<text x="146.1" y="78.4">CLK</text>
<text x="195.6" y="78.4">DIP5</text>
<text x="195.6" y="82.2">DIP6</text>
<text x="44.1" y="87.5" transform="rotate(-90 44.1 87.5)">J_TDI</text>
<text x="46.6" y="88.3" transform="rotate(-90 46.6 88.3)">J_TMS</text>
<text x="49.2" y="88.2" transform="rotate(-90 49.2 88.2)">J_TCK</text>
<text x="51.7" y="88.3" transform="rotate(-90 51.7 88.3)">J_TDO</text>
<text x="141.6" y="86">ADC_~{OFL}</text>
<text x="147.4" y="89.8">L1</text>
<text x="195.6" y="89.8">DIP8</text>
<text x="195.6" y="86">DIP7</text>
<text x="147.4" y="93.6">L2</text>
<text x="195.6" y="93.6">ADC_~{INT}</text>
<text x="147.4" y="97.4">L3</text>
<text x="147.4" y="101.3">L4</text>
<text x="195.6" y="97.4">ADC_~{RD}</text>
<text x="195.6" y="101.3">ADC_MODE</text>
<text x="147.4" y="105.1">L5</text>
<text x="195.6" y="105.1">ADC_~{WR}/RDY</text>
<text x="147.4" y="112.7">L7</text>
<text x="147.4" y="108.9">L6</text>
<text x="195.6" y="112.7">ADC_DB4</text>
<text x="195.6" y="108.9">RESET</text>
<text x="104.1" y="119">DIP2</text>
<text x="114.3" y="116.5">DIP1</text>
<text x="147.4" y="116.5">L8</text>
<text x="195.6" y="116.5">ADC_DB3</text>
<text x="83.8" y="124.1">DIP4</text>
<text x="94" y="121.6">DIP3</text>
<text x="195.6" y="120.3">ADC_DB2</text>
<text x="195.6" y="124.1">ADC_DB1</text>
<text x="53.3" y="131.7">DIP7</text>
<text x="63.5" y="129.2">DIP6</text>
<text x="73.7" y="126.7">DIP5</text>
<text x="43.2" y="134.3">DIP8</text>
<text x="173.6" y="140.9" transform="rotate(-90 173.6 140.9)">J_TDI</text>
<text x="176.2" y="141.7" transform="rotate(-90 176.2 141.7)">J_TMS</text>
<text x="178.7" y="141.5" transform="rotate(-90 178.7 141.5)">J_TCK</text>
<text x="181.3" y="141.6" transform="rotate(-90 181.3 141.6)">J_TDO</text>
<text x="25.4" y="162.2">L1</text>
<text x="36.8" y="162.2">L2</text>
<text x="48.3" y="162.2">L3</text>
<text x="59.7" y="162.2">L4</text>
<text x="71.1" y="162.2">L5</text>
<text x="82.5" y="162.2">L6</text>
<text x="94" y="162.2">L7</text>
<text x="105.4" y="162.2">L8</text>
</g>
</svg>
